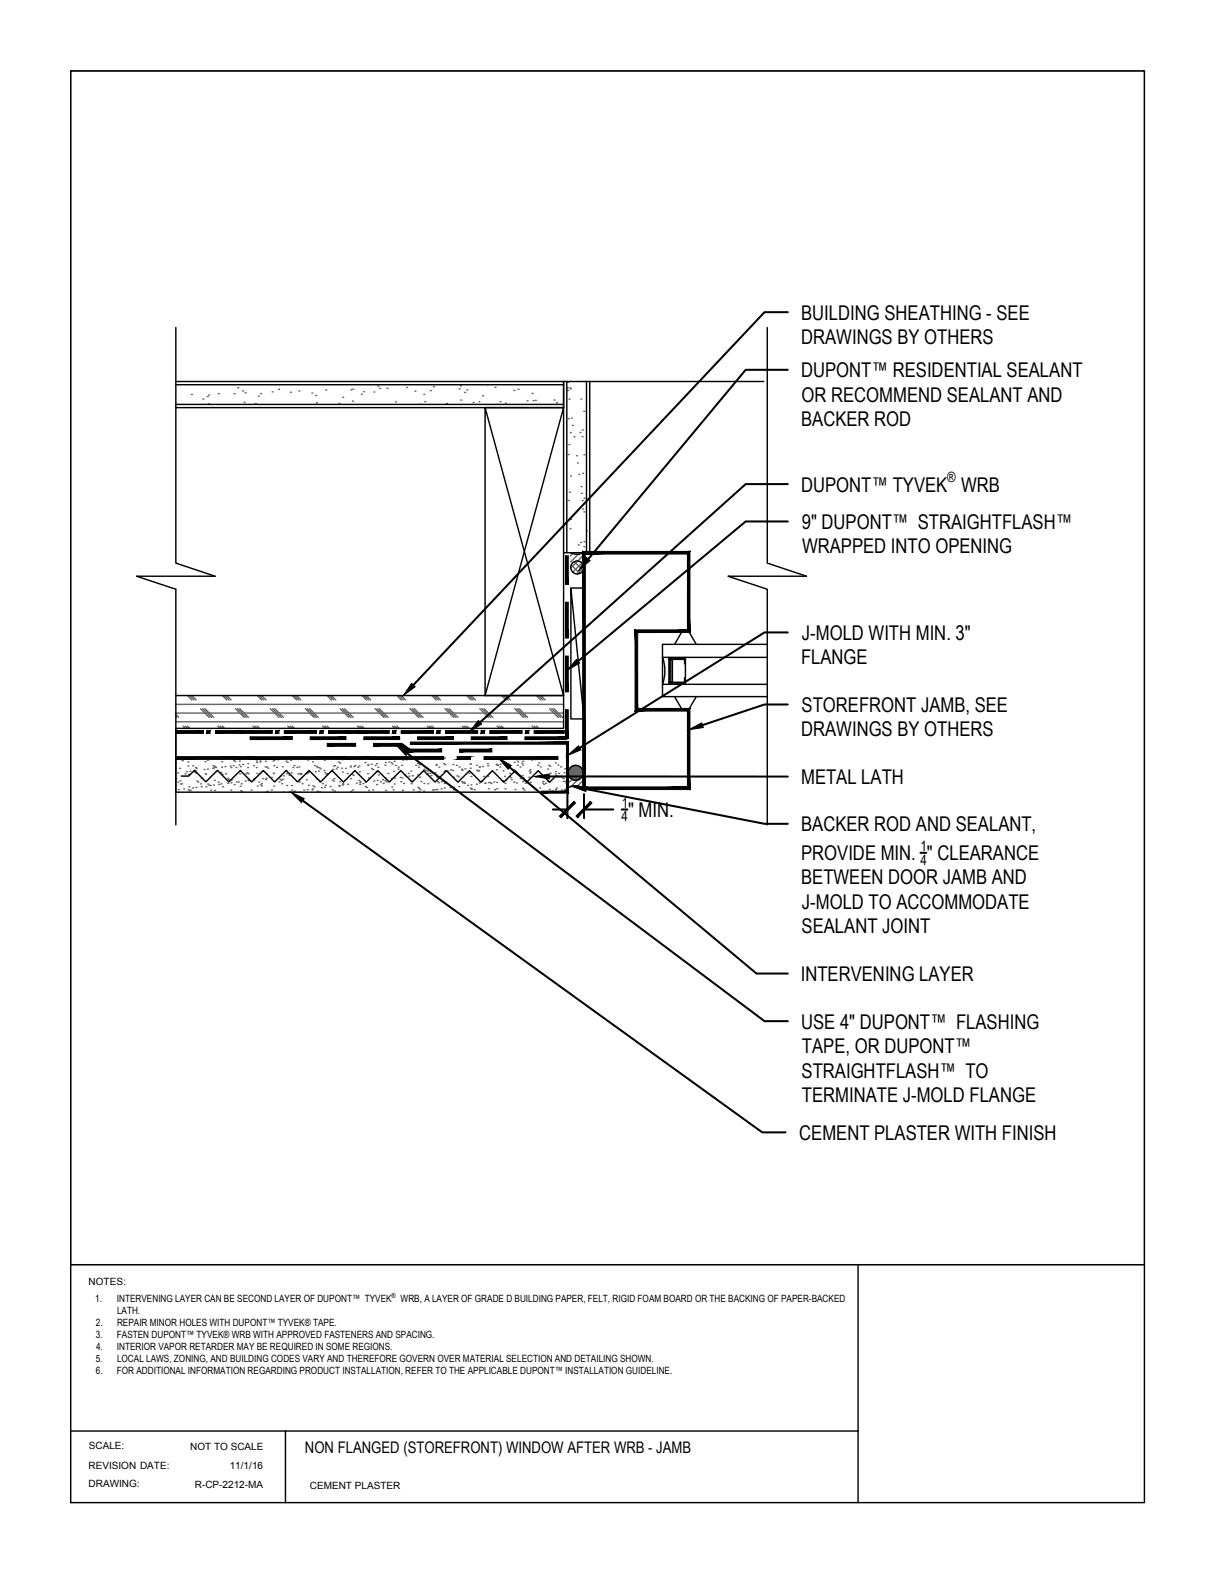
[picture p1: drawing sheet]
<svg xmlns="http://www.w3.org/2000/svg" width="216mm" height="279mm" viewBox="0 0 216 279" stroke-linecap="round" stroke-linejoin="round" font-family="sans-serif">
<!-- layer: .ATI-HATCH -->
<g fill="none" stroke="#666" stroke-width=".25">
<path d="M33.9 70h.1M36 70.8h.1M36.8 70.3h.1M36.9 71.6h.1M37 70.1h.1M38.7 69.8h.1M41.5 69.8h.1M42.2 68.8h.1M43 69.3h.1M43.3 71.4h.1M43.5 69.7h.1M45.3 71.6h.1"/>
<path d="M45.8 70.3h.1M46.2 69.8h.1M48.3 69.5h.1M49.4 69.1h.1M51.5 69.6h.1M53 69.4h.1M55.3 69.7h.1M56 70.2h.1M56.1 71.4h.1M57.8 69.2h.1M60.1 71.6h.1M60.8 70.5h.1"/>
<path d="M62.2 69.2h.1M62.5 71.2h.1M62.6 69.1h.1M64.1 69.9h.1M64.5 69.5h.1M66.3 69.5h.1M67 68.5h.1M67.3 68.9h.1M68.6 68.9h.1M70.1 71.3h.1M72.1 68.7h.1M73.6 69.4h.1"/>
<path d="M74.4 71.7h.1M75.2 70h.1M75.3 71.3h.1M76.3 69.3h.1M76.9 68.6h.1M79.2 71.6h.1M81.5 69h.1M81.7 68.4h.1M81.7 71h.1M82.4 69.6h.1M82.8 69.2h.1M84 71.4h.1"/>
<path d="M85 71.3h.1M85.6 70.2h.1M86.4 68.3h.1M87.8 68.7h.1M88.7 71.3h.1M89.7 71.5h.1M91.2 69.3h.1M91.9 69.1h.1M93.5 71.1h.1M94.4 69.8h.1M94.6 71.1h.1M95 71h.1"/>
<path d="M98.3 71h.1M98.7 71.4h.1M100.7 68.8h.1M100.7 69.3h.1M100.7 67.8h.1M100.8 74.3h.1M100.9 78.9h.1M100.9 70.8h.1M101.1 68.8h.1M101.2 76.7h.1M101.2 69h.1M101.4 74.2h.1"/>
<path d="M101.6 75.5h.1M101.8 77.5h.1M102.9 76.7h.1M103.1 70.8h.1M103.3 77.5h.1M103.3 76.3h.1M103.6 73h.1M100.8 80.6h.1M100.8 88.8h.1M101 87.3h.1M101.1 93.8h.1M101.2 84.4h.1"/>
<path d="M101.2 92.1h.1M101.6 98.2l-.4 .4M101.9 99.6l1.5 1.6M102.3 80.8h.1M102.4 82.1h.1M102.6 98.3l-1.4 1.4M102.6 96.7h.1M102.7 84.1h.1M103 96.2h.1M103.1 99.7l.2 .3M103.1 86.3h.1M103.1 87.5h.1"/>
<path d="M103.3 88.8h.1M103.3 90.3h.1M103.4 84h.1M103.6 97h.1M103.6 90.8h.1M103.6 80.7h.1M103.6 99.5l-2 2M103.6 96.1h.1M103.6 88.4h.1M103.6 98.4l-2.4 2.4M104 94.2h.1M101.3 100.2l1.6 1.5"/>
<path d="M103.6 100.7h.1M103.6 100.7l-1.2 1.1M118.8 118.6h.1M118.8 119.6v.1M118.9 117.8l-.1 .1M118.9 118.8l-.1 .2M118.9 117.1l-.1 .1M118.9 119.9l-.1 .1M118.9 118.1l-.1 .1M118.9 119.1v.1M119 117.3l-.1 .1M119 118.3l-.1 .2"/>
<path d="M119 119.3l-.1 .2M119 117.5l-.1 .2M119.1 118.5l-.1 .2M119.1 119.6l-.1 .1M119.1 117.8l-.1 .1M119.1 118.8l-.1 .1M119.1 119.8v.1M119.2 117l-.1 .1M119.2 118l-.1 .2M119.2 119l-.1 .2M119.2 117.2l-.1 .2M119.2 118.2l-.1 .2"/>
<path d="M119.2 119.3v.1M119.3 118.9h.1M119.3 117.5l-.1 .1M119.3 117.8h.1M119.3 118.5l-.1 .1M119.3 119.6h-.1M31.2 125h68.8M31.2 126.5h68.8M31.2 128h68.8M31.2 127.1l.1 .2M31.2 126.8l.5 .5M32.5 128.8l.4 .4"/>
<path d="M32.9 128.8l.4 .4M33.3 123.4l.7 .8M33.3 128.8l.3 .4M33.6 123.4l.8 .8M34 123.4l.8 .8M35.6 125.7l1.5 1.6M36 125.7l1.5 1.6M36.4 125.7l1.5 1.6M38.7 128.8l.4 .4M39.1 128.8l.3 .4M39.4 123.4l.8 .8M39.4 128.8l.4 .4"/>
<path d="M39.8 123.4l.8 .8M40.2 123.4l.8 .8M41.8 125.7l1.5 1.6M42.2 125.7l1.5 1.6M42.5 125.7l1.6 1.6M44.9 128.8l.3 .4M45.2 128.8l.4 .4M45.6 123.4l.8 .8M45.6 128.8l.4 .4M46 123.4l.8 .8M46.4 123.4l.8 .8M48 125.7l1.5 1.6"/>
<path d="M48.4 125.7l1.5 1.6M48.7 125.7l1.6 1.6M51 128.8l.4 .4M51.4 128.8l.4 .4M51.8 123.4l.8 .8M51.8 128.8l.4 .4M52.2 123.4l.8 .8M52.6 123.4l.8 .8M54.2 125.7l1.5 1.6M54.5 125.7l1.6 1.6M54.9 125.7l1.6 1.6M57.2 128.8l.4 .4"/>
<path d="M57.6 128.8l.4 .4M58 123.4l.8 .8M58 128.8l.4 .4M58.4 123.4l.8 .8M58.8 123.4l.8 .8M60.3 125.7l1.6 1.6M60.7 125.7l1.6 1.6M61.1 125.7l1.6 1.6M63.4 128.8l.4 .4M63.8 128.8l.4 .4M64.2 123.4l.8 .8M64.2 128.8l.4 .4"/>
<path d="M64.6 123.4l.8 .8M65 123.4l.8 .8M66.5 125.7l1.6 1.6M66.9 125.7l1.6 1.6M67.3 125.7l1.5 1.6M69.6 128.8l.4 .4M70 128.8l.4 .4M70.4 123.4l.8 .8M70.4 128.8l.4 .4M70.8 123.4l.8 .8M71.2 123.4l.8 .8M72.7 125.7l1.6 1.6"/>
<path d="M73.1 125.7l1.6 1.6M73.5 125.7l1.5 1.6M75.8 128.8l.4 .4M76.2 128.8l.4 .4M76.6 123.4l.8 .8M76.6 128.8l.4 .4M77 123.4l.8 .8M77.4 123.4l.7 .8M78.9 125.7l1.6 1.6M79.3 125.7l1.5 1.6M79.7 125.7l1.5 1.6M82 128.8l.4 .4"/>
<path d="M82.4 128.8l.4 .4M82.8 123.4l.8 .8M82.8 128.8l.4 .4M83.2 123.4l.7 .8M83.6 123.4l.7 .8M85.1 125.7l1.5 1.6M85.5 125.7l1.6 1.6M85.9 125.7l1.5 1.6M88.2 128.8l.4 .4M88.6 128.8l.4 .4M89 123.4l.8 .8M89 128.8l.4 .4"/>
<path d="M89.4 123.4l.7 .8M89.8 123.4l.7 .8M91.3 125.7l1.6 1.6M91.7 125.7l1.5 1.6M92.1 125.7l1.5 1.6M94.4 128.8l.4 .4M94.8 128.8l.4 .4M95.2 123.4l.7 .8M95.2 128.8l.4 .4M95.6 123.4l.7 .8M95.9 123.4l.8 .8M97.5 125.7l1.5 1.6"/>
<path d="M97.9 125.7l1.5 1.6M98.3 125.7l1.5 1.6M100.8 137.1l1.3 1.3 1.4-1.3M100.8 136.8l1.6 1.6M100.9 137.5l.8 .9M100.9 137.7l-.2 .3M100.9 136.5l1.8 1.8M101.1 136.3l1.8 1.9M101.2 136.1l1.9 1.9M101.4 136l1.8 1.8M101.5 136l-.5 .4M101.6 138.2l-.9 .9"/>
<path d="M101.7 135.9l1.7 1.7M101.9 135.8l1.5 1.5M102 135.8l-1.2 1.2M102.3 135.8l1.1 1.2M102.3 135.8l-1.5 1.5M102.6 138.2l-1.3 1.4M102.6 135.9l-1.7 1.7M102.8 136l.4 .4M102.8 136l-1.8 1.8M103 136.1l-1.9 1.9M103.2 136.3l-1.9 1.9M103.3 136.6l-1.7 1.7"/>
<path d="M103.4 137.5l-.8 .9M103.4 136.8l-1.6 1.6M103.6 137.2l-.1 .1M103.6 138.3l-1.1 1.1M103.6 139.4l-.3 .3M118.9 120.6l-.1 .1M118.9 120.9l-.1 .1M119 120.1l-.1 .2M119 120.3l-.1 .2M119.1 120.6l-.1 .1M119.2 120.8l-.1 .2M119.2 120l-.1 .2"/>
<path d="M119.3 120.3l-.1 .1M119.3 120.6l-.1 .1"/>
</g>
<!-- layer: ATI-SAM -->
<g fill="#000" stroke="#000" stroke-width=".18">
<path d="M100.3 98.6l.5 5.1v-5.1zM100.3 98.6l.5 5.1h-.5z"/>
<path d="M100.3 106.8l.5 6.4v-6.4zM100.3 106.8l.5 6.4h-.5z"/>
<path d="M100.3 116.4l.5 6.3v-6.3zM100.3 116.4l.5 6.3h-.5z"/>
<path d="M44.4 131.2h7.5v-.5zM44.4 130.7h7.5l-7.5 .5z"/>
<path d="M55 131.2h6.4v-.5zM55 130.7h6.4l-6.4 .5z"/>
<path d="M58.1 132.4h5v-.5zM58.1 131.9h5l-5 .5z"/>
<path d="M64.6 131.2h6.3v-.5zM64.6 130.7h6.3l-6.3 .5z"/>
<path d="M66.3 132.4h5v-.5zM66.3 131.9h5l-5 .5z"/>
<path d="M71.1 132.3l1.4 1 .3-.3zM71.4 131.9l1.4 1.1-1.7-.7z"/>
<path d="M72.6 133.4h5.8v-.5zM72.6 132.9h5.8l-5.8 .5z"/>
<path d="M74.1 131.2h6.3v-.5zM74.1 130.7h6.3l-6.3 .5z"/>
<path d="M81.5 133.4h5.8v-.5zM81.5 132.9h5.8l-5.8 .5z"/>
<path d="M83.6 131.2h6.4v-.5zM83.6 130.7h6.4l-6.4 .5z"/>
<path d="M93.1 131.2h7.5v-.5zM93.1 130.7h7.5l-7.5 .5z"/>
<path d="M100.3 125.9l.5 5.1v-5.1zM100.3 125.9l.5 5.1h-.5z"/>
</g>
<path d="M44.4 130.7v.5M58.1 131.9v.5M72.6 132.9v.5M100.3 131h.5" fill="none" stroke="#000" stroke-width=".18"/>
<!-- layer: -ATI-WRB -->
<g fill="#000" stroke="#000" stroke-width=".18">
<path d="M31.2 130.1h4.9v-.5zM31.2 129.6h4.9l-4.9 .5z"/>
<path d="M36.7 130.1h.6v-.5zM36.7 129.6h.6l-.6 .5z"/>
<path d="M43.1 130.1h1.5v-.5zM43.1 129.6h1.5l-1.5 .5zM38.2 130.1h4.9v-.5zM38.2 129.6h4.9l-4.9 .5z"/>
<path d="M44.6 130.1h3.7v-.5zM44.6 129.6h3.7l-3.7 .5z"/>
<path d="M48.9 130.1h.6v-.5zM48.9 129.6h.6l-.6 .5z"/>
<path d="M50.4 130.1h5.7v-.5zM50.4 129.6h5.7l-5.7 .5z"/>
<path d="M56.7 130.1h.6v-.5zM56.7 129.6h.6l-.6 .5z"/>
<path d="M62 130.1h1.7v-.5zM62 129.6h1.7l-1.7 .5zM58.3 130.1h3.7v-.5zM58.3 129.6h3.7l-3.7 .5z"/>
<path d="M63.7 130.1h5.3v-.5zM63.7 129.6h5.3l-5.3 .5z"/>
<path d="M69.6 130.1h.6v-.5zM69.6 129.6h.6l-.6 .5z"/>
<path d="M71.2 130.1h5.7v-.5zM71.2 129.6h5.7l-5.7 .5z"/>
<path d="M77.5 130.1h.6v-.5zM77.5 129.6h.6l-.6 .5z"/>
<path d="M79 130.1h5.7v-.5zM79 129.6h5.7l-5.7 .5z"/>
<path d="M85.3 130.1h.7v-.5zM85.3 129.6h.7l-.7 .5z"/>
<path d="M86.9 130.1h5.7v-.5zM86.9 129.6h5.7l-5.7 .5z"/>
<path d="M93.2 130.1h.6v-.5zM93.2 129.6h.6l-.6 .5z"/>
<path d="M94.8 130.1h5.3v-.5zM94.8 129.6h5.3l-5.3 .5z"/>
</g>
<path d="M31.2 129.6v.5M44.6 129.6v.5M63.7 129.6v.5" fill="none" stroke="#000" stroke-width=".18"/>
<!-- layer: -ATI-HATCH -->
<g fill="none" stroke="#666" stroke-width=".25">
<path d="M31.2 138.1h.1M31.5 137.1h.1M31.5 138.8h.1M31.9 136.3h.1M31.9 138.5h.1M32 139.1h.1M32.1 134.8h.1M32.2 139.1h.1M32.3 134.9h.1M32.6 140h.1M32.8 137.3h.1M33.1 136.9h.1"/>
<path d="M33.3 135.9h.1M33.4 135.2h.1M33.4 137.4h.1M33.5 139.6h.1M33.7 136.8h.1M34.2 139.8h.1M34.2 135.9h.1M34.5 136.9h.1M34.6 136.7h.1M34.7 136.2h.1M34.7 137.1h.1M34.7 139.7h.1"/>
<path d="M34.8 136.3h.1M34.9 138.5h.1M35.1 138.8h.1M35.6 139.1h.1M35.7 139.6h.1M35.7 138h.1M36.2 136.5h.1M36.4 135.1h.1M36.4 137.3h.1M36.5 137.3h.1M36.5 139.6h.1M36.8 136.4h.1"/>
<path d="M36.8 134.9h.1M36.8 139.1h.1M37.1 139.3h.1M37.3 139.3h.1M37.7 136.3h.1M37.8 135.8h.1M37.9 139.3h.1M37.9 136.2h.1M38 135.9h.1M38 138.4h.1M38.2 136.1h.1M38.3 136.2h.1"/>
<path d="M38.7 138.7h.1M38.8 139.2h.1M39.2 137h.1M39.2 139.1h.1M39.3 136.1h.1M39.3 135.1h.1M39.4 137.4h.1M39.5 139.6h.1M39.9 136h.1M40 137.3h.1M40.3 138.1h.1M40.4 138.9h.1"/>
<path d="M40.5 138.3h.1M40.8 135.9h.1M41 138.9h.1M41 136.2h.1M41 138.4h.1M41.4 135.8h.1M41.4 134.9h.1M41.5 139.2h.1M41.6 135.1h.1M41.9 136.2h.1M41.9 138.7h.1M42.3 138.7h.1"/>
<path d="M42.4 135.7h.1M42.5 135h.1M42.5 137.3h.1M42.6 139.5h.1M42.6 136h.1M42.8 139.1h.1M43 135.6h.1M43.5 138.5h.1M43.6 137.3h.1M43.8 137.1h.1M43.9 136.2h.1M44 135.5h.1"/>
<path d="M44 138.4h.1M44 137.3h.1M44.1 138.5h.1M45 135.8h.1M45 138.3h.1M45 138.2h.1M45.5 136.2h.1M45.5 135h.1M45.5 135.3h.1M45.6 137.2h.1M45.6 139.4h.1M45.9 138.7h.1"/>
<path d="M46.1 135h.1M46.1 135.2h.1M46.2 139.2h.1M46.4 139.4h.1M46.4 139h.1M46.6 138.1h.1M47 136.1h.1M47.1 135.1h.1M47.1 138.3h.1M47.2 138.1h.1M47.2 137.3h.1M47.3 136h.1"/>
<path d="M47.5 136.3h.1M48.1 137.9h.1M48.4 135h.1M48.5 137.2h.1M48.6 135.8h.1M48.6 139.5h.1M48.6 134.9h.1M49.1 136.1h.1M49.2 134.8h.1M49.5 138.7h.1M49.6 138.2h.1M49.7 137.7h.1"/>
<path d="M49.9 138.4h.1M50 139h.1M50.1 136h.1M50.1 138.2h.1M50.2 134.7h.1M50.3 137.6h.1M50.8 135h.1M50.8 137.3h.1M50.9 139.3h.1M51 135.2h.1M51.2 137.5h.1M51.6 134.9h.1"/>
<path d="M51.6 137.1h.1M51.7 139.3h.1M52 136.2h.1M52.2 135.8h.1M52.7 136.1h.1M52.8 137.3h.1M53 136h.1M53.1 138.3h.1M53.1 138.7h.1M53.1 137.2h.1M53.3 137.4h.1M53.4 137.2h.1"/>
<path d="M53.6 139h.1M54.3 138.3h.1M54.3 137.1h.1M54.4 137.3h.1M54.6 134.8h.1M54.7 137.1h.1M54.7 139.3h.1M55.4 140h.1M55.4 135.1h.1M55.5 139.4h.1M55.7 139.6h.1M55.8 135.8h.1"/>
<path d="M55.9 136.9h.1M56.1 135.9h.1M56.2 138.2h.1M56.3 136.1h.1M56.5 136.8h.1M56.6 136.2h.1M56.7 138.7h.1M56.8 136.4h.1M57 139.7h.1M57.2 139h.1M57.5 136.7h.1M57.5 134.9h.1"/>
<path d="M57.6 139.7h.1M57.6 137.1h.1M57.7 139.3h.1M57.8 137.3h.1M58 137.2h.1M58.5 139.5h.1M59 138.4h.1M59 136.5h.1M59.2 135.9h.1M59.2 138.6h.1M59.2 138.1h.1M59.4 135.8h.1"/>
<path d="M59.6 136.4h.1M59.9 136.1h.1M60.1 135.2h.1M60.1 139.3h.1M60.2 139.5h.1M60.3 135.4h.1M60.3 138.7h.1M60.6 136.3h.1M60.7 134.8h.1M60.7 139.3h.1M60.7 137h.1M60.8 139h.1"/>
<path d="M60.8 139.2h.1M61.3 136.3h.1M61.6 137.2h.1M61.7 139.1h.1M62.1 136.1h.1M62.1 135.9h.1M62.2 138.1h.1M62.4 137.4h.1M62.6 137.5h.1M62.8 136h.1M63 135.8h.1M63.2 138.9h.1"/>
<path d="M63.5 136.1h.1M63.7 138.5h.1M63.7 135.9h.1M63.7 134.7h.1M63.8 136.9h.1M63.8 138.9h.1M63.8 139.2h.1M63.9 138.7h.1M64.4 139h.1M64.8 138.7h.1M64.8 135.3h.1M64.8 139.5h.1"/>
<path d="M65 139.7h.1M65.2 137.2h.1M65.2 135.7h.1M65.2 135.8h.1M65.3 138h.1M65.9 135.6h.1M65.9 136.3h.1M66.1 136.5h.1M66.3 138.5h.1M66.6 135.8h.1M66.6 134.7h.1M66.7 137h.1"/>
<path d="M66.8 135.5h.1M66.8 139.2h.1M66.9 138.4h.1M67 136.1h.1M67.1 137.5h.1M67.5 138.7h.1M67.9 138.3h.1M68 139h.1M68.3 135.7h.1M68.3 138.5h.1M68.3 138h.1M68.4 135.3h.1"/>
<path d="M68.5 138.7h.1M68.8 137.2h.1M69 135.2h.1M69.4 135.3h.1M69.4 138.1h.1M69.5 139.6h.1M69.6 135.5h.1M69.8 134.6h.1M69.8 136.8h.1M69.9 135.1h.1M69.9 139.1h.1M70 138h.1"/>
<path d="M70.2 135.8h.1M70.6 136.4h.1M70.6 136.1h.1M71 137.9h.1M71.1 138.7h.1M71.2 135.8h.1M71.3 138h.1M71.5 134.8h.1M71.6 139h.1M71.7 137.5h.1M72 137.7h.1M72.1 134.8h.1"/>
<path d="M72.4 137.2h.1M72.6 137.7h.1M72.8 134.6h.1M72.9 136.8h.1M72.9 139h.1M73 138.6h.1M73 134.6h.1M73.1 134.5h.1M73.1 137.6h.1M73.8 135.8h.1M74.1 135.4h.1M74.1 137.5h.1"/>
<path d="M74.1 139.7h.1M74.2 136.1h.1M74.3 139.9h.1M74.4 135.7h.1M74.4 137.9h.1M74.7 138.7h.1M75.2 139h.1M75.2 136.5h.1M75.4 136.7h.1M75.7 137.3h.1M75.7 134.6h.1M75.8 136.8h.1"/>
<path d="M75.9 139h.1M76 137.2h.1M76.3 137.2h.1M76.4 137.6h.1M77.2 137.1h.1M77.4 135.8h.1M77.4 135.6h.1M77.5 137.8h.1M77.6 138.6h.1M77.8 138.8h.1M77.8 136.1h.1M78.3 139.9h.1"/>
<path d="M78.3 138.7h.1M78.7 135.5h.1M78.8 136.9h.1M78.8 139h.1M78.8 139.8h.1M78.9 134.5h.1M78.9 135.7h.1M78.9 136.7h.1M79 138.9h.1M79.4 136.8h.1M79.6 137.2h.1M79.8 139.7h.1"/>
<path d="M79.9 136.6h.1M80.3 136.7h.1M80.3 135.6h.1M80.4 137.9h.1M80.4 139.6h.1M81 135.8h.1M81.1 137.6h.1M81.3 137.8h.1M81.4 139.5h.1M81.4 136.1h.1M81.9 136.5h.1M81.9 138.7h.1"/>
<path d="M82 136.7h.1M82 138.9h.1M82.3 138.8h.1M82.4 134.6h.1M82.4 139h.1M82.5 136.4h.1M82.9 139.3h.1M83.2 137.2h.1M83.4 135.6h.1M83.4 136.3h.1M83.4 139.8h.1M83.5 135.5h.1"/>
<path d="M83.5 139.2h.1M83.5 137.7h.1M83.6 140h.1M84.5 139.1h.1M84.5 136.6h.1M84.6 135.7h.1M84.8 136.8h.1M84.9 136.7h.1M85 136.1h.1M85 138.9h.1M85.1 136.1h.1M85.5 138.6h.1"/>
<path d="M85.6 136h.1M85.8 137.7h.1M86 139h.1M86.1 138.9h.1M86.5 135.5h.1M86.5 135.9h.1M86.6 137.7h.1M86.6 139.9h.1M86.6 138.8h.1M86.8 137.2h.1M86.9 134.5h.1M86.9 138.8h.1"/>
<path d="M87.1 139h.1M87.6 138.7h.1M88 135.6h.1M88 136.6h.1M88.1 135.6h.1M88.1 138.8h.1M88.1 139.9h.1M88.2 135.7h.1M88.2 135.8h.1M88.7 136.1h.1M88.7 135.6h.1M89.1 138.6h.1"/>
<path d="M89.2 138.5h.1M89.2 136.7h.1M89.4 135.5h.1M89.5 137.7h.1M89.6 139.9h.1M89.6 139h.1M89.6 135.5h.1M89.8 138.4h.1M90.4 137.8h.1M90.4 137.2h.1M90.6 138h.1M90.7 138.3h.1"/>
<path d="M91.1 136.5h.1M91.1 138.8h.1M91.2 135.2h.1M91.5 134.6h.1M91.6 138.9h.1M91.7 134.8h.1M91.8 135.7h.1M91.8 135.2h.1M92.3 136.1h.1M92.3 138.1h.1M92.6 135.4h.1M92.6 137.6h.1"/>
<path d="M92.7 139.8h.1M92.7 135.7h.1M92.7 138.6h.1M92.7 135.1h.1M92.7 139.9h.1M92.9 138h.1M93.2 138.9h.1M93.8 137.9h.1M93.9 136.8h.1M94 137.2h.1M94 136.5h.1M94.1 137h.1"/>
<path d="M94.1 138.8h.1M94.3 134.8h.1M94.9 134.8h.1M95.1 137.9h.1M95.4 135.7h.1M95.4 137.7h.1M95.6 135.3h.1M95.7 137.6h.1M95.7 139.8h.1M95.9 134.6h.1M95.9 136h.1M96 137.6h.1"/>
<path d="M96.2 134.7h.1M96.2 138.9h.1M96.3 138.6h.1M96.4 139.1h.1M96.8 138.9h.1M96.9 137.5h.1M97.1 136.4h.1M97.2 138.6h.1M97.3 135.7h.1M97.6 135.9h.1M97.6 137.2h.1M98.5 137.3h.1"/>
<path d="M98.5 135.3h.1M98.5 136.9h.1M98.6 137.6h.1M98.7 139.8h.1M99 135.7h.1M99.1 137.2h.1M99.5 136h.1M99.7 137.9h.1M99.9 138.6h.1M99.9 138.1h.1M100 137.1h.1M100.2 136.4h.1"/>
<path d="M100.2 138.6h.1M100.4 138.9h.1M31.6 140.1h.1M33.4 140.1h.1M33.6 140.3h.1M33.8 140.2h.1M37.4 140.2h.1M38.1 140.2h.1M41 140.2h.1M42.7 140.3h.1M42.9 140.4h.1M44.5 140.2h.1"/>
<path d="M47.2 140.5h.1M47.4 140.4h.1M48.1 140.2h.1M50.2 140.5h.1M51.4 140.5h.1M51.7 140.2h.1M52 140.4h.1M52.3 140.4h.1M53.2 140.5h.1M53.9 140.2h.1M54.5 140.1h.1M55.3 140.1h.1"/>
<path d="M56.3 140.4h.1M56.7 140.5h.1M58.9 140.1h.1M59.3 140.3h.1M62.3 140.4h.1M62.5 140.1h.1M65.4 140.2h.1M66.1 140.1h.1M68.4 140.2h.1M69.7 140.1h.1M71.4 140.2h.1M73.3 140.1h.1"/>
<path d="M74.2 140.5h.1M74.5 140.1h.1M75.2 140.3h.1M76.7 140.2h.1M76.9 140.1h.1M77.3 140.1h.1M77.5 140.1h.1M80.5 140.1h.1M84.1 140.1h.1M87.7 140.1h.1M91.3 140.1h.1M93 140.2h.1"/>
<path d="M94.9 140.1h.1M97.1 140.4h.1M97.4 140h.1M98 140.3h.1M98.5 140.1h.1M99.6 140.1h.1M100.2 140h.1"/>
</g>
<!-- layer: .ATI-DETAIL -->
<g fill="#000" stroke="#000" stroke-width=".18">
<path d="M61.3 134.7h4.3v-.5zM61.3 134.2h4.3l-4.3 .5zM44.4 134.7h16.9v-.5zM44.4 134.2h16.9l-16.9 .5zM42.3 134.7h2.1v-.5zM42.3 134.2h2.1l-2.1 .5zM31.2 134.7h11.1v-.5zM31.2 134.2h11.1l-11.1 .5z"/>
<path d="M72.8 131.6v.4l28.1-.4zM72.8 132l28.1-.4-.4 .4zM100.9 131.6l-.4 .4 .4 8.7zM100.5 132l.4 8.7-.4-.4zM96 140.7h4.9l-.4-.4zM96 140.3h4.5l-4.5 .4z"/>
<path d="M65.6 134.7h13.1v-.5zM65.6 134.2h13.1l-13.1 .5z"/>
<path d="M81.1 134.7h2.4v-.5zM81.1 134.2h2.4l-2.4 .5z"/>
<path d="M85.9 134.7h13.1v-.5zM85.9 134.2h13.1l-13.1 .5z"/>
<path d="M113.1 125.7l-.4 .4 9.7-.4zM112.7 126.1l9.7-.4-.4 .4zM122.4 125.7l-.4 .4 .4 14zM122 126.1l.4 14-.4-.5zM103.4 140.1h19l-.4-.5zM103.4 140.1l.4-.5h18.2zM103.4 97.8v42.3l.4-.5zM103.4 97.8l.4 .5v41.3zM103.4 97.8l.4 .5 18.6-.5zM103.8 98.3l18.6-.5-.4 .5zM122.4 97.8l-.4 .5 .4 13.9zM122 98.3l.4 13.9-.4-.5zM113.1 112.2h9.3l-.4-.5zM112.7 111.7h9.3l-8.9 .5zM112.7 111.7l.4 14v-13.5zM112.7 111.7l.4 14-.4 .4z"/>
</g>
<path d="M65.6 134.2v.5" fill="none" stroke="#000" stroke-width=".18"/>
<g fill="none" stroke="#000" stroke-width=".25">
<path d="M31.2 58.1v41.8l7 2.3h-14l7 2.3v41.8M136.1 58.1v41.8l7 2.3h-13.9l6.9 2.3v41.8M31.2 72.3h68.8l-13.9 51.1M31.2 67.7h68.8v4.6v-4.6h4.6v30.4h-4.6M31.2 68.2h68.8M31.2 71.7h68.8M86.1 72.3l13.9 51.1h-13.9v-51.1h13.9v51.1M100.6 67.7v30.4M104 67.7v30.4M104.6 67.7h30.9M101.2 98a2.59 2.59 0 0 0 2.4 0M101.3 104.3l2.3 23.2h-2.3z"/>
<path d="M101.3 104.3h2.3M118.7 116.9l.1-.1h2.7l.1 .1M118.7 116.6v4.8M118.8 117h.5v4h-.5zM121 112l-1.3 2.3M121.6 116.9v.9h-.2v-.8h-2.6v4h2.6v-.7h.2v.8l-2.8 .1-.1-.1M121.6 116.6v.4M121.6 117.8v2.5M122.2 112l1.3 2.3M136.1 114.3h-18.6v9.3h18.6M136.1 116.6h-18.6a7.1 7.1 0 0 1 0 4.8h18.6M31.2 123.4h68.8v5.8h-68.8"/>
<path d="M32.1 137.7h1.4l1-1 2 2 2.1-2 2 2 2-2 2.1 2 2-2 2 2 2.1-2 2 2 2-2 2.1 2 2-2 2 2 2.1-2 2 2 2-2 2.1 2 2-2 2 2 2.1-2 2 2 2-2 2.1 2.1 2-2.1 2 2.1 2-2.1 2.1 2.1 2-2.1 2 2.1 2.1-2.1 2 2.1 1-1h1.4M82.1 129.8v.1M100.7 139.8a2.74 2.74 0 0 1 2.9 0M119.7 123.6l1.3 2.3M121.6 121v.4M123.5 123.6l-1.3 2.3M31.2 140.5h64.8"/>
<circle cx="102.4" cy="100.7" r="1.15"/>
<circle cx="102.1" cy="137.1" r="1.32"/>
</g>
<!-- layer: .ATI-TEXT -->
<path d="M104 98.9l.7 .5-2 1.8zM102.3 117l.5 .6-2.2 1.4zM70.2 132.1l2.4 1.2-.6 .7zM73 121.2l.7 .6-2.1 1.6zM84.9 127.8l.5 .6-2.2 1.4zM88.4 134.5l2.3 1.3-.6 .6zM94.9 137.7l2.5-.4v.9zM100.7 134l1.9-1.7 .5 .7zM122.2 129.5l2.3-1.3 .3 .9zM51.6 140.5l2.4 1.2-.5 .7zM101.5 139.5l2.6 .1-.2 .8z" fill="#000" stroke="#000" stroke-width=".18"/>
<g fill="none" stroke="#000" stroke-width=".36">
<path d="M139.8 55.4h-4.2l-62.3 66.1M139.8 65.6h-7.5l-27.9 33.6M139.8 85.9h-7.5l-47.1 42.2M139.8 92.5h-7.5l-29.8 24.8M139.8 112.2h-4.2l-32.7 20.5M72.3 133.7l63.3 47.5h4.2M90.4 136.1l43.8 36.6h5.6M97.4 137.7l42.4 .1M104 140l31.6 6.1h4.2M139.8 125h-4.2l-11 3.6M53.7 142l81.5 58.9h4.2M98.1 143.6h2.6"/>
<path d="M100.7 140.9v4.2M103.6 140.9v4.2M103.6 143.6h5.2M110.3 143.6h1M163.3 151.3h1"/>
</g>
<!-- layer: 0 -->
<g fill="#000" stroke="#000" stroke-width=".18">
<path d="M99.2 144.8l.3 .2 2.3-2.8zM101.8 142.2l.3 .3-2.6 2.5z"/>
<path d="M104.7 142.2l-2.2 2.8 2.5-2.5zM104.7 142.2l-2.2 2.8-.3-.2z"/>
</g>
<path d="M12.5 12.6h190.5v211.8h-190.5z" fill="none" stroke="#000" stroke-width=".18"/>
<path d="M12.5 12.6h190.5v254h-190.5zM12.5 224.4h190.5M152.2 224.4v42.2M12.5 253.9h139.7M50.6 253.9v12.7" fill="none" stroke="#000" stroke-width=".25"/>
<g font-size="3.6">
<text x="142.1" y="56.7">BUILDING SHEATHING - SEE</text>
<text x="142.1" y="61">DRAWINGS BY OTHERS</text>
<text x="142.1" y="66.9">DUPONT™ RESIDENTIAL SEALANT</text>
<text x="142.2" y="71.3">OR RECOMMEND SEALANT AND</text>
<text x="142.1" y="75.6">BACKER ROD</text>
<text x="142.1" y="87.2">DUPONT™ TYVEK WRB</text>
<text x="142.2" y="93.8">9&quot; DUPONT™ STRAIGHTFLASH™</text>
<text x="142.3" y="98.2">WRAPPED INTO OPENING</text>
<text x="142.3" y="113.5">J-MOLD WITH MIN. 3&quot;</text>
<text x="142.1" y="117.8">FLANGE</text>
<text x="142.1" y="130.6">DRAWINGS BY OTHERS</text>
<text x="142.2" y="126.3">STOREFRONT JAMB, SEE</text>
<text x="142.1" y="139.1">METAL LATH</text>
<text x="111.4" y="144.9">&quot; MIN.</text>
<text x="142.1" y="147.4">BACKER ROD AND SEALANT,</text>
<text x="142.1" y="152.6">PROVIDE MIN. &quot; CLEARANCE</text>
<text x="142.1" y="156.9">BETWEEN DOOR JAMB AND</text>
<text x="142.3" y="161.2">J-MOLD TO ACCOMMODATE</text>
<text x="142.2" y="165.6">SEALANT JOINT</text>
<text x="142.1" y="174">INTERVENING LAYER</text>
<text x="142.1" y="182.5">USE 4&quot; DUPONT™ FLASHING</text>
<text x="142.2" y="191.2">STRAIGHTFLASH™ TO</text>
<text x="142.3" y="186.8">TAPE, OR DUPONT™</text>
<text x="142.3" y="195.5">TERMINATE J-MOLD FLANGE</text>
<text x="141.8" y="202.2">CEMENT PLASTER WITH FINISH</text>
</g>
<text font-size="2.8" x="54.1" y="257.8">NON FLANGED (STOREFRONT) WINDOW AFTER WRB - JAMB</text>
<g font-size="2.5">
<text x="168.1" y="85.6">®</text>
<text x="110.3" y="143.3">1</text>
<text x="110.3" y="145.7">4</text>
<text x="163.3" y="153.4">4</text>
<text x="163.3" y="151">1</text>
</g>
<g font-size="1.8">
<text x="15.7" y="227.9">NOTES:</text>
<text x="16.9" y="231">1.</text>
<text x="20.7" y="231">INTERVENING LAYER CAN BE SECOND LAYER OF DUPONT™ TYVEK</text>
<text x="20.8" y="233.1">LATH.</text>
<text x="71.1" y="231">WRB, A LAYER OF GRADE D BUILDING PAPER, FELT, RIGID FOAM BOARD OR THE BACKING OF PAPER-BACKED</text>
<text x="17" y="237.3">3.</text>
<text x="17" y="235.2">2.</text>
<text x="17" y="239.5">4.</text>
<text x="20.7" y="237.3">FASTEN DUPONT™ TYVEK® WRB WITH APPROVED FASTENERS AND SPACING.</text>
<text x="20.7" y="239.5">INTERIOR VAPOR RETARDER MAY BE REQUIRED IN SOME REGIONS.</text>
<text x="20.8" y="235.2">REPAIR MINOR HOLES WITH DUPONT™ TYVEK® TAPE.</text>
<text x="17" y="241.6">5.</text>
<text x="17" y="243.8">6.</text>
<text x="20.7" y="243.8">FOR ADDITIONAL INFORMATION REGARDING PRODUCT INSTALLATION, REFER TO THE APPLICABLE DUPONT™ INSTALLATION GUIDELINE.</text>
<text x="20.8" y="241.6">LOCAL LAWS, ZONING, AND BUILDING CODES VARY AND THEREFORE GOVERN OVER MATERIAL SELECTION AND DETAILING SHOWN.</text>
<text x="15.8" y="257.1">SCALE:</text>
<text x="33.7" y="257.1">NOT TO SCALE</text>
<text x="15.7" y="260.5">REVISION DATE:</text>
<text x="15.7" y="263.8">DRAWING:</text>
<text x="34.6" y="263.9">R-CP-2212-MA</text>
<text x="40.8" y="260.6">11/1/16</text>
<text x="55" y="264.2">CEMENT PLASTER</text>
</g>
<text font-size="1.2" x="69.5" y="230.2">®</text>
</svg>
